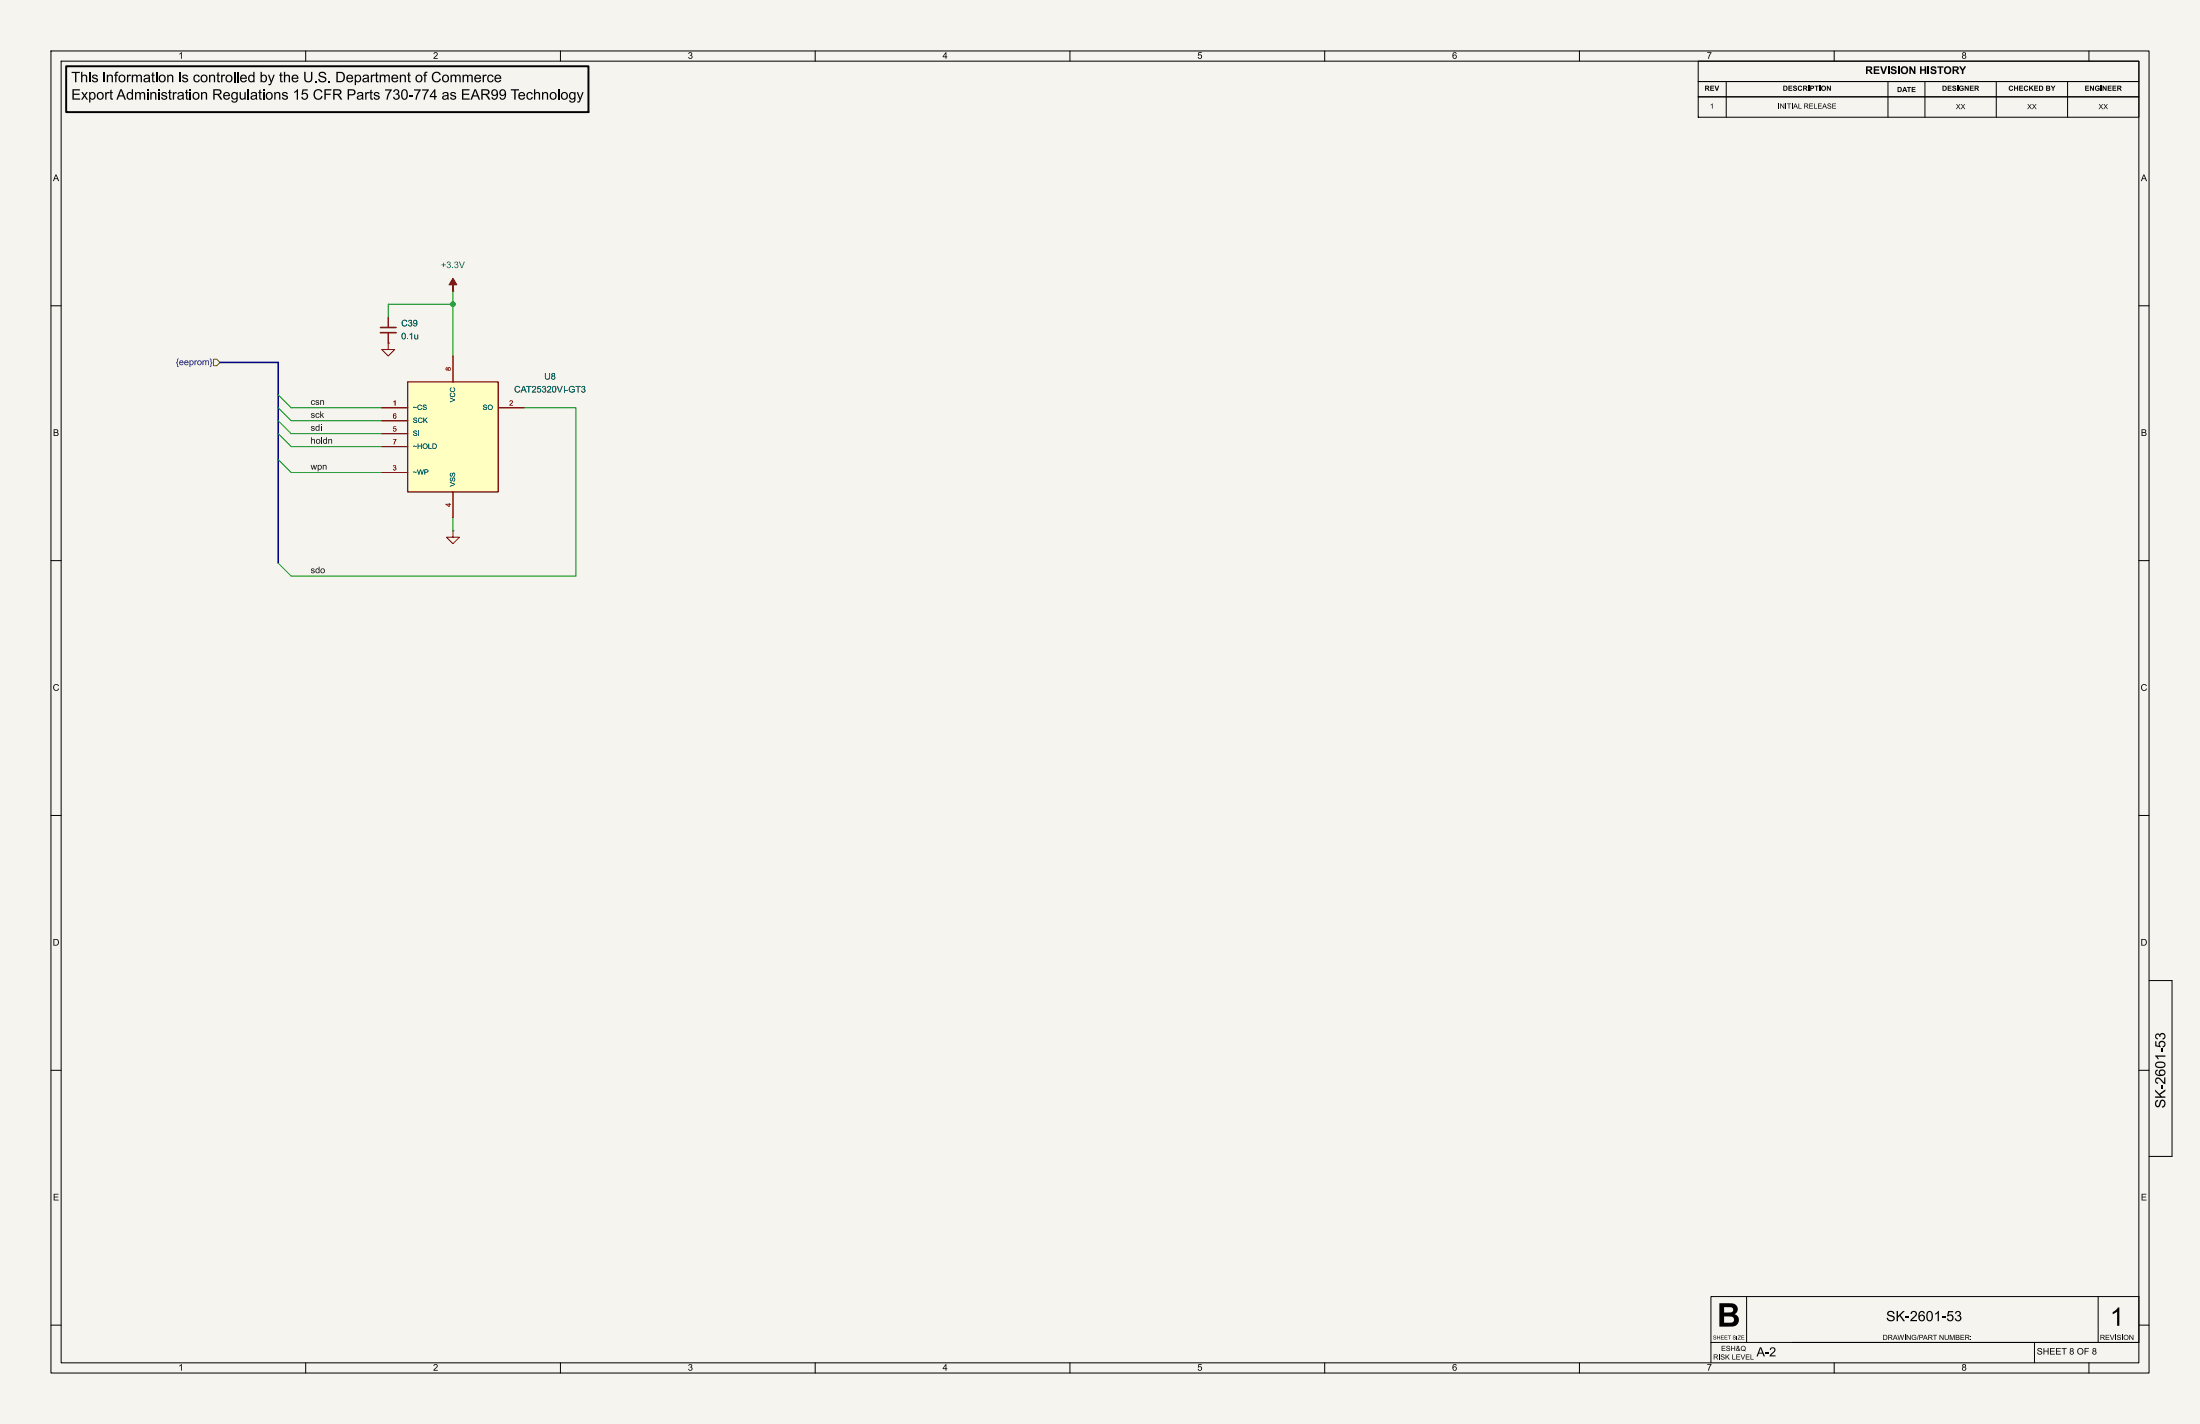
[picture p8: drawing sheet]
<svg xmlns="http://www.w3.org/2000/svg" width="432mm" height="279mm" viewBox="0 0 432 279" stroke-linecap="round" stroke-linejoin="round" font-family="sans-serif">
<path d="M0 0h431.8v279.4h-431.8z" fill="#f5f4ef" stroke="#f5f4ef" stroke-width=".2"/>
<g fill="none" stroke="#000" stroke-width=".2">
<path d="M10 10h411.8v259.4h-411.8zM12 12h407.8v255.4h-407.8zM60 10v2M110 10v2M160 10v2M210 10v2M260 10v2M310 10v2M333.3 12h86.5v4h-86.5zM333.3 16h86.5v3h-86.5zM333.3 19h86.5v4h-86.5zM338.8 16v7"/>
<path d="M360 10v2M370.6 16v7M377.8 16v7M391.8 16v7M405.8 16v7M410 10v2M10 60h2M419.8 60h2M10 110h2M419.8 110h2M10 160h2M419.8 160h2"/>
<path d="M421.8 192.4h4.5v34.5h-4.5M10 210h2M419.8 210h2M10 260h2M335.8 254.4h84v9h-84zM342.8 254.4v9M411.8 254.4v9M419.8 260h2M60 267.4v2M110 267.4v2M160 267.4v2M210 267.4v2"/>
<path d="M260 267.4v2M310 267.4v2M335.8 263.4v4M351.8 263.4h68M360 267.4v2M399.3 263.4v4M410 267.4v2"/>
</g>
<g fill="#000">
<path d="M14.1 14.1h1.6v.2h-.7v1.8h-.3v-1.8h-.6zM15.9 14.1h.3v.7a.53 .53 0 0 1 .6-.2 .53 .53 0 0 1 .3 .6v.9h-.2v-.9a.36 .36 0 0 0-.5-.4 .36 .36 0 0 0-.2 .5v.8h-.3zM17.5 14.1h.2v.3h-.2zM17.5 14.7h.2v1.4h-.2zM18.2 14.8l.2-.1a.58 .58 0 0 1 .8 .3l-.3 .1-.1-.2-.3-.1-.2 .2 .1 .2a.63 .63 0 0 1 .8 .6 .65 .65 0 0 1-.6 .4 .65 .65 0 0 1-.6-.5h.3a.33 .33 0 0 0 .3 .3 .33 .33 0 0 0 .3-.4 .72 .72 0 0 1-.8-.6zM20.3 14.1h.3v.3h-.3zM20.3 14.7h.3v1.4h-.3zM21 14.7h.2v.2a.53 .53 0 0 1 .6-.2 .53 .53 0 0 1 .4 .5v.9h-.3v-.9a.36 .36 0 0 0-.4-.4 .36 .36 0 0 0-.3 .5v.8h-.2zM22.7 14.2l.5-.1v.2a.26 .26 0 0 0-.3 0 .26 .26 0 0 0 0 .4h.2v.2h-.2v1.2h-.3v-1.2h-.2v-.2h.2zM23.5 14.8a.73 .73 0 0 1 1.1 .1 .73 .73 0 0 1-.3 1.1 .73 .73 0 0 1-1-.4l-.1-.2h.3a.47 .47 0 0 0 .5 .6 .47 .47 0 0 0 .4-.7 .44 .44 0 0 0-.6-.5 .44 .44 0 0 0-.3 .6h-.3zM24.9 14.7h.2v.2l.3-.3 .2 .1v.2a.33 .33 0 0 0-.4 .1 .33 .33 0 0 0 0 .4v.7h-.3zM25.9 14.7h.2v.2l.5-.3a.4 .4 0 0 0 .7 0 .44 .44 0 0 1 .6 .5v1h-.3v-.9a.32 .32 0 0 0-.3-.4 .32 .32 0 0 0-.3 .5v.8h-.3v-.9a.34 .34 0 0 0-.4-.4 .34 .34 0 0 0-.2 .6v.7h-.2z"/>
<path d="M28.4 14.8a.66 .66 0 0 1 .8-.1 .66 .66 0 0 1 .2 .8l.1 .6h-.3v-.1a.57 .57 0 0 1-.6 .2 .57 .57 0 0 1-.5-.5h.3l.3 .3a.45 .45 0 0 0 .5-.6l-1.1 .3a.66 .66 0 0 1 .9-.5 .22 .22 0 0 0 .1-.3 .22 .22 0 0 0-.3-.1l-.2 .1-.2 .2h-.2zM29.9 14.3l.2-.2v.6h.3v.2h-.3v.8l.1 .2h.2v.2l-.5-.1v-1.1h-.2v-.2h.2zM30.6 14.1h.3v.3h-.3zM30.6 14.7h.3v1.4h-.3zM31.4 14.8a.73 .73 0 0 1 1.1 .1 .73 .73 0 0 1-.3 1.1 .73 .73 0 0 1-1-.4l-.1-.2h.3a.47 .47 0 0 0 .5 .6 .47 .47 0 0 0 .4-.7 .44 .44 0 0 0-.6-.5 .44 .44 0 0 0-.3 .6h-.3zM32.8 14.7h.2v.2a.53 .53 0 0 1 .7-.2 .53 .53 0 0 1 .3 .5v.9h-.2v-.9a.36 .36 0 0 0-.4-.4 .36 .36 0 0 0-.3 .5v.8h-.3zM35.2 14.1h.2v.3h-.2zM35.2 14.7h.2v1.4h-.2zM35.9 14.8l.2-.1a.58 .58 0 0 1 .8 .3l-.3 .1-.1-.2-.3-.1-.2 .2 .1 .2a.63 .63 0 0 1 .8 .6 .65 .65 0 0 1-.6 .4 .65 .65 0 0 1-.6-.5h.3a.33 .33 0 0 0 .3 .3 .33 .33 0 0 0 .3-.4 .72 .72 0 0 1-.8-.6zM38.2 14.8l.3-.2a.57 .57 0 0 1 .7 .5h-.2a.43 .43 0 0 0-.6-.2 .43 .43 0 0 0-.2 .7 .39 .39 0 0 0 .4 .4 .39 .39 0 0 0 .4-.4h.2a.69 .69 0 0 1-.9 .5 .69 .69 0 0 1-.3-1zM39.6 14.8a.73 .73 0 0 1 1.1 .1 .73 .73 0 0 1-.3 1.1 .73 .73 0 0 1-1-.4v-.2h.2a.47 .47 0 0 0 .5 .6 .47 .47 0 0 0 .4-.7 .44 .44 0 0 0-.5-.5 .44 .44 0 0 0-.4 .6h-.2zM41 14.7h.3v.2a.53 .53 0 0 1 .6-.2 .53 .53 0 0 1 .3 .5v.9h-.2v-.9a.36 .36 0 0 0-.4-.4 .36 .36 0 0 0-.3 .5v.8h-.3z"/>
<path d="M42.7 14.3l.2-.2v.6h.3v.2h-.3v.8l.1 .2h.2v.2l-.5-.1v-1.1h-.2v-.2h.2zM43.4 14.7h.2v.2l.3-.3 .2 .1v.2a.33 .33 0 0 0-.4 .1 .33 .33 0 0 0-.1 .4v.7h-.2zM44.5 14.8a.73 .73 0 0 1 1.1 .1 .73 .73 0 0 1-.3 1.1 .73 .73 0 0 1-1-.4v-.2h.2a.47 .47 0 0 0 .5 .6 .47 .47 0 0 0 .4-.7 .44 .44 0 0 0-.5-.5 .44 .44 0 0 0-.4 .6h-.2zM47.3 14.8a.69 .69 0 0 1 .8-.1 .69 .69 0 0 1 .4 .8h-1.1a.43 .43 0 0 0 .3 .4 .43 .43 0 0 0 .5-.2h.3a.7 .7 0 0 1-.9 .4 .7 .7 0 0 1-.5-.8h1.1a.41 .41 0 0 0-.4-.5 .41 .41 0 0 0-.4 .5h-.3zM48.9 14.8a.55 .55 0 0 1 .8 0v-.7h.3v2h-.3v-.1a.61 .61 0 0 1-.7 .1 .61 .61 0 0 1-.3-.7h.2a.44 .44 0 0 0 .5 .6 .44 .44 0 0 0 .3-.7 .41 .41 0 0 0-.5-.5 .41 .41 0 0 0-.3 .6h-.2zM51.1 14.1h.3v.7a.67 .67 0 0 1 .9 0 .67 .67 0 0 1 .1 .9 .57 .57 0 0 1-.5 .5 .57 .57 0 0 1-.5-.3v.2h-.3v-.7h.3a.44 .44 0 0 0 .5 .5 .44 .44 0 0 0 .3-.6 .41 .41 0 0 0-.5-.5 .41 .41 0 0 0-.3 .6h-.3zM52.6 14.7h.2l.5 1.2 .4-1.2h.2l-.5 1.5a.52 .52 0 0 1-.7 .5v-.2h.3l.1-.4zM55 14.3l.2-.2v.6h.3v.2h-.3v.8l.1 .2h.2v.2l-.5-.1v-1.1h-.2v-.2h.2zM55.7 14.1h.3v.7a.53 .53 0 0 1 .6-.2 .53 .53 0 0 1 .3 .6v.9h-.2v-.9a.36 .36 0 0 0-.5-.4 .36 .36 0 0 0-.2 .5v.8h-.3zM57.4 14.8a.69 .69 0 0 1 .8-.1 .69 .69 0 0 1 .4 .8h-1.1a.43 .43 0 0 0 .3 .4 .43 .43 0 0 0 .5-.2h.3a.7 .7 0 0 1-.9 .4 .7 .7 0 0 1-.5-.8h1.1a.41 .41 0 0 0-.4-.5 .41 .41 0 0 0-.4 .5h-.3zM59.4 17.5h1v.3h-.8l-.1 .5a.67 .67 0 0 1 .9 .3 .67 .67 0 0 1-.4 1 .67 .67 0 0 1-.9-.6h.3a.46 .46 0 0 0 .6 .3 .46 .46 0 0 0 .2-.7 .46 .46 0 0 0-.6-.1l-.4 .1zM59.7 14.1h.3v1.2a.54 .54 0 0 0 .5 .6 .54 .54 0 0 0 .5-.6v-1.2h.3v1.2a.81 .81 0 0 1-.8 .9 .81 .81 0 0 1-.8-.9z"/>
<path d="M61.8 15.9h.3v.2h-.3zM62.7 14.3l.4-.2a.7 .7 0 0 1 .9 .6h-.2a.45 .45 0 0 0-.5-.4 .45 .45 0 0 0-.4 .5 1.2 1.2 0 0 1 1.2 .7 .81 .81 0 0 1-.8 .7 .81 .81 0 0 1-.8-.7h.2a.56 .56 0 0 0 .5 .4 .56 .56 0 0 0 .6-.4l-.2-.2a.89 .89 0 0 1-1.1-.7zM61.8 17.8a.89 .89 0 0 1 1.5 .3h-.3a.67 .67 0 0 0-.9-.3 .67 .67 0 0 0-.3 .9 .63 .63 0 0 0 .6 .7 .63 .63 0 0 0 .7-.6l.2 .1a.96 .96 0 0 1-1.3 .6 .96 .96 0 0 1-.4-1.4zM63.7 17.5h1.3v.2h-1.1v.7h1v.2h-1v1h-.2zM64.5 15.9h.3v.2h-.3zM65.4 17.5h.9a.56 .56 0 0 1 .7 .5 .56 .56 0 0 1-.5 .6l.7 1h-.3l-.6-.8-.3-.2h-.3v1h-.3v-1.2h.8a.35 .35 0 0 0 .5-.3 .35 .35 0 0 0-.4-.4h-.6v.7h-.3zM66 14.1h.7a1.02 1.02 0 0 1 1 1 1.02 1.02 0 0 1-.9 1h-.8v-.2h.7a.79 .79 0 0 0 .7-.8 .79 .79 0 0 0-.7-.8h-.4v1.6h-.3zM68.2 14.8a.69 .69 0 0 1 .8-.1 .69 .69 0 0 1 .3 .8h-1.1a.43 .43 0 0 0 .3 .4 .43 .43 0 0 0 .6-.2h.2a.7 .7 0 0 1-.9 .4 .7 .7 0 0 1-.4-.8h1.1a.41 .41 0 0 0-.5-.5 .41 .41 0 0 0-.4 .5h-.2zM68.2 17.5h.8a.62 .62 0 0 1 .8 .6 .62 .62 0 0 1-.8 .6h-.5v.9h-.3v-1.1h.8a.38 .38 0 0 0 .5-.4 .38 .38 0 0 0-.5-.4h-.5v.8h-.3zM69.6 14.7h.3v.2a.68 .68 0 0 1 .9 0 .68 .68 0 0 1 0 .9 .57 .57 0 0 1-.9 .2v.7h-.3v-1.3h.3a.45 .45 0 0 0 .5 .5 .45 .45 0 0 0 .2-.7 .41 .41 0 0 0-.5-.4 .41 .41 0 0 0-.2 .6h-.3zM70.2 18.2a.66 .66 0 0 1 .9-.1 .66 .66 0 0 1 .2 .8l.1 .7h-.3v-.2a.57 .57 0 0 1-.6 .2 .57 .57 0 0 1-.5-.4h.3l.3 .2a.45 .45 0 0 0 .4-.6l-1 .4a.66 .66 0 0 1 .9-.5 .22 .22 0 0 0 .1-.3 .22 .22 0 0 0-.3-.1h-.3l-.1 .2h-.2zM71.7 18.1h.2v.2l.2-.2h.3v.3a.33 .33 0 0 0-.4 0 .33 .33 0 0 0-.1 .4v.8h-.2z"/>
<path d="M71.3 14.8a.66 .66 0 0 1 .9-.1 .66 .66 0 0 1 .2 .8l.1 .6h-.3v-.1a.57 .57 0 0 1-.6 .2 .57 .57 0 0 1-.5-.5h.3l.3 .3a.45 .45 0 0 0 .4-.6l-1 .3a.66 .66 0 0 1 .9-.5 .22 .22 0 0 0 .1-.3 .22 .22 0 0 0-.3-.1l-.3 .1-.1 .2h-.2zM72.8 14.7h.2v.2l.2-.3 .3 .1v.2a.33 .33 0 0 0-.4 .1 .33 .33 0 0 0-.1 .4v.7h-.2zM72.7 17.7l.2-.1v.5h.3v.2h-.3v.8l.1 .2h.2v.3l-.5-.2v-1.1h-.2v-.2h.2zM73.5 18.2l.2-.1a.58 .58 0 0 1 .8 .4h-.3l-.1-.2h-.3l-.2 .1 .1 .2a.63 .63 0 0 1 .8 .6 .65 .65 0 0 1-.6 .4 .65 .65 0 0 1-.6-.5h.3a.33 .33 0 0 0 .3 .3 .33 .33 0 0 0 .3-.4 .72 .72 0 0 1-.8-.6zM73.8 14.3l.2-.2v.6h.3v.2h-.3v.8l.1 .2h.2v.2l-.5-.1v-1.1h-.2v-.2h.2zM74.5 14.7h.2v.2l.6-.3a.4 .4 0 0 0 .7 0 .44 .44 0 0 1 .5 .5v1h-.2v-.9a.32 .32 0 0 0-.4-.4 .32 .32 0 0 0-.3 .5v.8h-.2v-.9a.34 .34 0 0 0-.4-.4 .34 .34 0 0 0-.2 .6v.7h-.3zM75.6 17.5h1.3l-.6 1.3-.2 .8h-.2l.1-.6 .6-1.2h-1zM77.4 17.6a.54 .54 0 0 1 .8 0 .54 .54 0 0 1-.1 .8 .63 .63 0 0 1 0 1.1 .63 .63 0 0 1-1-.5h.3a.41 .41 0 0 0 .5 .4 .41 .41 0 0 0 .3-.6 .41 .41 0 0 0-.6-.2l.1-.2a.35 .35 0 0 0 .4-.3 .35 .35 0 0 0-.3-.4 .35 .35 0 0 0-.4 .4l-.2-.1zM77 14.8a.69 .69 0 0 1 .8-.1 .69 .69 0 0 1 .4 .8h-1.1a.43 .43 0 0 0 .3 .4 .43 .43 0 0 0 .5-.2h.3a.7 .7 0 0 1-.9 .4 .7 .7 0 0 1-.5-.8h1.1a.41 .41 0 0 0-.4-.5 .41 .41 0 0 0-.4 .5h-.3zM78.5 14.7h.2v.2a.53 .53 0 0 1 .6-.2 .53 .53 0 0 1 .4 .5v.9h-.3v-.9a.36 .36 0 0 0-.4-.4 .36 .36 0 0 0-.3 .5v.8h-.2zM79 17.6a.72 .72 0 0 1 .9 .1 .72 .72 0 0 1 .1 .8 .71 .71 0 0 1-.2 .9 .71 .71 0 0 1-.9 0l-.2-.9h.3a.52 .52 0 0 0 0 .6 .52 .52 0 0 0 .5 .2 1.1 1.1 0 0 0-.1-1.6 .59 .59 0 0 0-.4 .8h-.3v-.2zM80.3 18.7h.7v.2h-.7z"/>
<path d="M80.1 14.3l.2-.2v.6h.3v.2h-.3v.8l.1 .2h.2v.2l-.5-.1v-1.1h-.2v-.2h.2zM81.3 17.5h1.3l-.6 1.3-.2 .8h-.3l.1-.6 .7-1.2h-1zM81.8 14.8a.73 .73 0 0 1 1.1 .1 .73 .73 0 0 1-.3 1.1 .73 .73 0 0 1-1-.4l-.1-.2h.3a.47 .47 0 0 0 .5 .6 .47 .47 0 0 0 .4-.7 .44 .44 0 0 0-.6-.5 .44 .44 0 0 0-.3 .6h-.3zM82.8 17.5h1.4l-.6 1.3-.2 .8h-.3l.1-.6 .6-1.2h-1zM83.4 14.2l.5-.1v.2a.26 .26 0 0 0-.3 0 .26 .26 0 0 0-.1 .4h.3v.2h-.3v1.2h-.2v-1.2h-.2v-.2h.2zM85.3 17.5h.2v1.3h.2v.3h-.2v.5h-.3v-.5h-.9v-.3h.9v-.9l-.6 .9h-.3zM85 14.3a.89 .89 0 0 1 1.5 .4h-.3a.67 .67 0 0 0-.8-.3 .67 .67 0 0 0-.4 .9 .63 .63 0 0 0 .6 .6 .63 .63 0 0 0 .7-.5l.2 .1a.96 .96 0 0 1-1.3 .6 .96 .96 0 0 1-.4-1.4zM87 14.8a.73 .73 0 0 1 1.1 .1 .73 .73 0 0 1-.3 1.1 .73 .73 0 0 1-1-.4v-.2h.2a.47 .47 0 0 0 .5 .6 .47 .47 0 0 0 .4-.7 .44 .44 0 0 0-.5-.5 .44 .44 0 0 0-.4 .6h-.2zM87 18.2a.66 .66 0 0 1 .8-.1 .66 .66 0 0 1 .2 .8l.1 .7h-.2l-.1-.2a.57 .57 0 0 1-.6 .2 .57 .57 0 0 1-.4-.4h.2l.3 .2a.45 .45 0 0 0 .5-.6l-1 .4a.66 .66 0 0 1 .8-.5 .22 .22 0 0 0 .1-.3 .22 .22 0 0 0-.3-.1h-.2l-.2 .2h-.2zM88.5 18.2l.2-.1a.58 .58 0 0 1 .8 .4h-.2l-.2-.2h-.3l-.2 .1 .1 .2a.63 .63 0 0 1 .8 .6 .65 .65 0 0 1-.6 .4 .65 .65 0 0 1-.6-.5h.3a.33 .33 0 0 0 .3 .3 .33 .33 0 0 0 .3-.4 .72 .72 0 0 1-.8-.6zM88.4 14.7h.2v.2l.6-.3a.4 .4 0 0 0 .7 0 .44 .44 0 0 1 .5 .5v1h-.2v-.9a.32 .32 0 0 0-.4-.4 .32 .32 0 0 0-.2 .5v.8h-.3v-.9a.34 .34 0 0 0-.4-.4 .34 .34 0 0 0-.2 .6v.7h-.3zM90.7 17.5h1.4v.2h-1.2v.7h1.2v.2h-1.2v.7h1.3v.3h-1.5z"/>
<path d="M90.8 14.7h.2v.2l.6-.3a.4 .4 0 0 0 .6 0 .44 .44 0 0 1 .6 .5v1h-.3v-.9a.32 .32 0 0 0-.3-.4 .32 .32 0 0 0-.3 .5v.8h-.2v-.9a.34 .34 0 0 0-.5-.4 .34 .34 0 0 0-.2 .6v.7h-.2zM93.3 14.8a.69 .69 0 0 1 .8-.1 .69 .69 0 0 1 .3 .8h-1.1a.43 .43 0 0 0 .4 .4 .43 .43 0 0 0 .5-.2h.2a.7 .7 0 0 1-.9 .4 .7 .7 0 0 1-.4-.8h1.1a.41 .41 0 0 0-.4-.5 .41 .41 0 0 0-.4 .5h-.3zM93.1 17.5h.3l.8 2.1h-.3l-.2-.7h-.8l-.3 .7h-.3l.4-.9h.9l-.3-1-.4 1h-.2zM94.7 14.7h.3v.2l.2-.3 .3 .1v.2a.33 .33 0 0 0-.4 .1 .33 .33 0 0 0-.1 .4v.7h-.3zM94.5 17.5h.9a.56 .56 0 0 1 .7 .5 .56 .56 0 0 1-.6 .6l.8 1h-.4l-.5-.8-.4-.2h-.3v1h-.2v-1.2h.8a.35 .35 0 0 0 .5-.3 .35 .35 0 0 0-.4-.4h-.7v.7h-.2zM95.8 14.8l.4-.2a.57 .57 0 0 1 .7 .5h-.3a.43 .43 0 0 0-.6-.2 .43 .43 0 0 0-.1 .7 .39 .39 0 0 0 .3 .4 .39 .39 0 0 0 .5-.4h.2a.69 .69 0 0 1-.9 .5 .69 .69 0 0 1-.4-1zM96.6 17.7a.72 .72 0 0 1 .9-.1 .72 .72 0 0 1 .3 .9 .76 .76 0 0 1-.3 .9 .76 .76 0 0 1-.9 0l-.1-.3h.2a.42 .42 0 0 0 .5 .3 .42 .42 0 0 0 .3-.6v-.2l-.1 .1a.6 .6 0 0 1-.7 .1 .6 .6 0 0 1-.3-.6h.3a.41 .41 0 0 0 .6 .3 .41 .41 0 0 0 0-.6 .41 .41 0 0 0-.6 .2v.1h-.3zM97.2 14.8a.69 .69 0 0 1 .8-.1 .69 .69 0 0 1 .4 .8h-1.1a.43 .43 0 0 0 .3 .4 .43 .43 0 0 0 .5-.2h.3a.7 .7 0 0 1-.9 .4 .7 .7 0 0 1-.5-.8h1.1a.41 .41 0 0 0-.4-.5 .41 .41 0 0 0-.4 .5h-.3zM98.2 17.7a.72 .72 0 0 1 .9-.1 .72 .72 0 0 1 .2 .9 .76 .76 0 0 1-.2 .9 .76 .76 0 0 1-1 0l-.1-.3h.3a.42 .42 0 0 0 .5 .3 .42 .42 0 0 0 .3-.6v-.2l-.1 .1a.6 .6 0 0 1-.7 .1 .6 .6 0 0 1-.3-.6h.3a.41 .41 0 0 0 .5 .3 .41 .41 0 0 0 .1-.6 .41 .41 0 0 0-.6 .2v.1h-.3zM100.3 17.5h1.6v.2h-.7v1.9h-.3v-1.9h-.6zM101.9 18.2a.69 .69 0 0 1 .8-.1 .69 .69 0 0 1 .4 .8h-1.1a.43 .43 0 0 0 .3 .5 .43 .43 0 0 0 .5-.3h.3a.7 .7 0 0 1-.9 .4 .7 .7 0 0 1-.5-.8h1.1a.41 .41 0 0 0-.4-.5 .41 .41 0 0 0-.4 .5h-.3zM103.5 18.2l.4-.1a.57 .57 0 0 1 .7 .4l-.3 .1a.43 .43 0 0 0-.6-.3 .43 .43 0 0 0-.1 .7 .39 .39 0 0 0 .3 .4 .39 .39 0 0 0 .4-.4h.3a.69 .69 0 0 1-.9 .5 .69 .69 0 0 1-.4-1z"/>
<path d="M104.8 17.5h.3v.7a.53 .53 0 0 1 .6-.1 .53 .53 0 0 1 .3 .5v1h-.2v-1a.36 .36 0 0 0-.5-.3 .36 .36 0 0 0-.2 .4v.9h-.3zM106.4 18.1h.2v.2a.53 .53 0 0 1 .6-.2 .53 .53 0 0 1 .4 .5v1h-.3v-.9a.36 .36 0 0 0-.4-.4 .36 .36 0 0 0-.3 .4v.9h-.2zM108.1 18.2a.73 .73 0 0 1 1.1 .2 .73 .73 0 0 1-.3 1 .73 .73 0 0 1-1-.4v-.2h.2a.47 .47 0 0 0 .6 .6 .47 .47 0 0 0 .3-.7 .44 .44 0 0 0-.5-.4 .44 .44 0 0 0-.4 .5h-.2zM110.3 18.2a.73 .73 0 0 1 1.1 .2 .73 .73 0 0 1-.3 1 .73 .73 0 0 1-1-.4v-.2h.2a.47 .47 0 0 0 .6 .6 .47 .47 0 0 0 .3-.7 .44 .44 0 0 0-.5-.4 .44 .44 0 0 0-.4 .5h-.2zM111.9 18.2a.58 .58 0 0 1 .8 .1v-.2h.3v1.2a.65 .65 0 0 1-.5 .8 .65 .65 0 0 1-.8-.4l.5 .2a.43 .43 0 0 0 .4-.1 .43 .43 0 0 0 .1-.4 .62 .62 0 0 1-.7 .1 .62 .62 0 0 1-.3-.7h.2a.44 .44 0 0 0 .5 .5 .44 .44 0 0 0 .3-.6 .41 .41 0 0 0-.5-.4 .41 .41 0 0 0-.3 .5h-.2zM113.2 18.1h.3l.4 1.2 .4-1.2h.2l-.5 1.5a.52 .52 0 0 1-.7 .5v-.2h.3l.2-.3zM423.2 208.5a1.18 1.18 0 0 1 1.8 .4 1.17 1.17 0 0 1-1.9 .4l-.1-.4h.2a.58 .58 0 0 0 .8 .4 .51 .51 0 0 0 .6 0 .51 .51 0 0 0 .2-.5 1.08 1.08 0 0 0-1.6 .1h-.2zM423.2 216l.4-.2v.3a.44 .44 0 0 0-.4 .4 .44 .44 0 0 0 .5 .4l.1-.2a.76 .76 0 0 1 .8-.9 .85 .85 0 0 1 .4 .9 .85 .85 0 0 1-.7 .6v-.2a.55 .55 0 0 0 .5-.5 .55 .55 0 0 0-.4-.6l-.3 .3a.7 .7 0 0 1-.8 .9 .85 .85 0 0 1-.1-1.2zM424.1 212.9h.3v.7h-.3zM424.1 205.7h.3v.8h-.3zM423 204.3h.2v.8l.6 .1a.66 .66 0 0 1 .3-.9 .66 .66 0 0 1 .9 .4 .66 .66 0 0 1-.5 .8l-.1-.2a.44 .44 0 0 0 .3-.7 .44 .44 0 0 0-.7-.1 .44 .44 0 0 0 0 .7v.3l-1-.2zM423.1 210l.4-.1v.2a.42 .42 0 0 0-.3 .5 .42 .42 0 0 0 .6 .3h.2l-.3-.4h.2a.45 .45 0 0 0 .7 .4 .45 .45 0 0 0 .1-.8 .45 .45 0 0 0-.8 .3l-.2 .1a.67 .67 0 0 1 .7-.7 .67 .67 0 0 1 .6 .7 .67 .67 0 0 1-.7 .6 .87 .87 0 0 1-.9 0 .87 .87 0 0 1-.4-.9z"/>
<path d="M423.2 202.9l.4-.1a.31 .31 0 0 0 .3 .1 .31 .31 0 0 0 .3-.2 .65 .65 0 0 1 .8 .5 .65 .65 0 0 1-.5 .8l-.1-.3a.4 .4 0 0 0 .4-.4 .4 .4 0 0 0-.5-.4 .4 .4 0 0 0-.3 .6h-.2a.35 .35 0 0 0-.2-.5 .35 .35 0 0 0-.4 .4 .35 .35 0 0 0 .3 .3v.2a.62 .62 0 0 1-.5-.4 .62 .62 0 0 1 .2-.6zM423.1 211.6a.79 .79 0 0 1 1.3 .4l.4 .4v-1h.2v1.3l-.6-.3a1.03 1.03 0 0 0-1-.7 .39 .39 0 0 0-.2 .4 .39 .39 0 0 0 .4 .3v.3a.66 .66 0 0 1-.6-.5 .66 .66 0 0 1 .1-.6zM423 213.8l.8 .8 1.2-.9v.4l-1 .7 .3 .3h.7v.3h-2v-.3h1l-1-1zM423 207.1h2v.2h-1.6l.3 .5h-.2zM336.4 265.8h.4a.28 .28 0 0 1 .4 .2 .28 .28 0 0 1-.3 .3l.3 .5h-.1l-.5-.5h-.1v.5h-.1v-.6h.5l.1-.2-.1-.1h-.4v.3h-.1zM337.4 265.8h.1v1h-.1zM337.8 265.8h.5l.2 .2h-.2a.21 .21 0 0 0-.2-.2 .21 .21 0 0 0-.1 .3l.1 .1a.35 .35 0 0 1 .3 .5 .35 .35 0 0 1-.6 0l-.1-.3h.1a.23 .23 0 0 0 .3 .3 .23 .23 0 0 0 .2-.4l-.5-.1zM337.9 264.1h.7v.1h-.6v.3h.6v.1h-.6v.4h.7v.1h-.8zM338.7 265.8h.1v.4l.5-.4h.2l-.4 .4 .4 .6h-.2l-.3-.6-.2 .2v.4h-.1zM338.9 264.1h.5l.2 .2-.2 .1a.21 .21 0 0 0-.2-.3 .21 .21 0 0 0-.1 .4h.1a.35 .35 0 0 1 .3 .5 .35 .35 0 0 1-.6 0l-.1-.3h.1a.23 .23 0 0 0 .3 .3 .23 .23 0 0 0 .1-.3l-.4-.2zM339.8 264.1h.1v.4h.5v-.4h.2v1h-.2v-.5h-.5v.5h-.1zM340 265.8h.1v.8h.5v.2h-.6z"/>
<path d="M340.8 265.8h.7v.1h-.6v.3h.6v.1h-.6v.3h.6v.2h-.7zM340.9 264.1a.24 .24 0 0 1 .4 .1 .24 .24 0 0 1-.1 .3l.1 .2 .2-.1-.1 .2 .2 .2h-.2a.4 .4 0 0 1-.7-.2l.3 .2 .3-.1-.3-.3-.1 .2-.1-.1a.22 .22 0 0 0 .2-.2 .22 .22 0 0 0-.1-.2l.2 .1h.1l-.1-.2-.2 .1zM341.6 265.8h.2l.3 .8 .3-.8h.1l-.4 1h-.1zM341.8 264.2a.51 .51 0 0 1 .7 0 .51 .51 0 0 1 0 .8l.1 .2-.7-.2-.2-.4h.1l.2 .3 .3 .1-.1-.1a.35 .35 0 0 0 .3-.4 .35 .35 0 0 0-.4-.3 .35 .35 0 0 0-.3 .4h-.1zM412.3 261.9h.4a.28 .28 0 0 1 .4 .2 .28 .28 0 0 1-.3 .4l.3 .4h-.1l-.4-.4h-.2v.4h-.1v-.5l.5-.1 .1-.1-.1-.2h-.4v.4h-.1zM416.9 262a.49 .49 0 0 1 .8 .1 .49 .49 0 0 1-.2 .7 .49 .49 0 0 1-.7-.4h.1a.34 .34 0 0 0 .6 .3 .34 .34 0 0 0 0-.6 .34 .34 0 0 0-.5 .2l-.2 .1zM417.9 261.9h.2l.5 .8v-.8h.1v1h-.1l-.5-.8v.8h-.2z"/>
</g>
<path d="M46 14.1v2M46.7 14.1v2M109.7 17.5v2.1" fill="none" stroke="#000" stroke-width=".25"/>
<path d="M13 13h102.5v9h-102.5z" fill="none" stroke="#000" stroke-width=".38"/>
<path d="M76.2 67.3v1.3h1.3l-1.3 1.3-1.3-1.3h1.3M76.2 67.3h.1" fill="none" stroke="#840000" stroke-width=".2"/>
<path d="M80 74.9h17.8v21.6h-17.8z" fill="#ffffc2"/>
<path d="M80 74.9h17.8v21.6h-17.8z" fill="none" stroke="#840000" stroke-width=".25"/>
<g fill="none" stroke="#840000" stroke-width=".2">
<path d="M88.9 57.2h.1M76.2 67.3h.1M76.2 62.2v2.1M76.2 65.3v2M88.9 69.9v5M74.9 80h5.1M74.9 82.6h5.1M74.9 85.1h5.1M74.9 87.6h5.1M74.9 92.7h5.1M88.9 96.5v5.1M97.8 80h5.1"/>
<path d="M88.9 104.1v1.3h1.3l-1.3 1.3-1.3-1.3h1.3M88.9 104.1h.1"/>
</g>
<path d="M74.7 64.3h3" fill="none" stroke="#840000" stroke-width=".3"/>
<path d="M74.7 65.3h3" fill="none" stroke="#840000" stroke-width=".33"/>
<path d="M88.9 54.6l.8 1.3h-.8v1.3v-1.3h-.8z" fill="#840000" stroke="#840000" stroke-width=".2"/>
<path d="M41.9 70.5h.6l.7 .6-.7 .7h-.6z" fill="none" stroke="#725600" stroke-width=".2"/>
<path d="M43.2 71.1h11.4v39.4" fill="none" stroke="#000084" stroke-width=".3"/>
<path d="M88.9 57.2v12.7M88.9 59.7h-12.7v2.5M54.6 77.5l2.5 2.5h17.8M54.6 82.6l2.5 2.5h17.8M54.6 85.1l2.5 2.5h17.8M54.6 90.2l2.5 2.5h17.8M54.6 80l2.5 2.6h17.8M102.9 80h10.1v33h-55.9l-2.5-2.5M88.9 101.6v2.5" fill="none" stroke="#009600" stroke-width=".2"/>
<circle cx="88.9" cy="59.7" r=".46" fill="#009600" stroke="#009600" stroke-width=".2"/>
<text font-size="6.4" x="337" y="262">B</text>
<text font-size="5" x="414.1" y="261.4">1</text>
<g font-size="2.8">
<text x="14" y="18.6">This information is controlled by the</text>
<text x="370.2" y="260">SK-2601-53</text>
</g>
<text font-size="2.5" x="344.7" y="266.8">A-2</text>
<text font-size="2.1" x="366.1" y="15.1">REVISION HISTORY</text>
<g font-size="1.8">
<text x="35" y="12">1</text>
<text x="85" y="12">2</text>
<text x="135" y="12">3</text>
<text x="185" y="12">4</text>
<text x="235" y="12">5</text>
<text x="285" y="12">6</text>
<text x="335" y="12">7</text>
<text x="385" y="12">8</text>
<text x="10.4" y="36">A</text>
<text x="420.2" y="36">A</text>
<text x="10.4" y="86">B</text>
<text x="420.2" y="86">B</text>
<text x="10.3" y="136">C</text>
<text x="420.1" y="136">C</text>
<text x="10.3" y="186">D</text>
<text x="420.1" y="186">D</text>
<text x="10.4" y="236">E</text>
<text x="420.2" y="236">E</text>
<text x="35" y="269.4">1</text>
<text x="85" y="269.4">2</text>
<text x="135" y="269.4">3</text>
<text x="185" y="269.4">4</text>
<text x="235" y="269.4">5</text>
<text x="285" y="269.4">6</text>
<text x="335" y="269.4">7</text>
<text x="385" y="269.4">8</text>
<text x="399.7" y="266.2">SHEET 8 OF 8</text>
</g>
<g font-size="1.8" fill="#006464">
<text x="86.6" y="53.1">+3.3V</text>
<text x="78.7" y="64.5">C39</text>
<text x="78.7" y="67">0.1u</text>
<text x="100.9" y="77.5">CAT25320VI-GT3</text>
<text x="106.8" y="74.9">U8</text>
</g>
<text font-size="1.8" fill="#000084" x="34.5" y="72.1">{eeprom}</text>
<g font-size="1.8" fill="#0f0f0f">
<text x="61" y="82.2">sck</text>
<text x="61" y="79.7">csn</text>
<text x="61" y="87.3">holdn</text>
<text x="61" y="84.7">sdi</text>
<text x="61" y="92.4">wpn</text>
<text x="61" y="112.7">sdo</text>
</g>
<g font-size="1.4">
<text x="334.6" y="18.2">REV</text>
<text x="335.6" y="21.7">1</text>
<text x="348.9" y="21.7">INITIAL RELEASE</text>
<text x="349.9" y="18.2">DESCRIPTION</text>
<text x="372.3" y="18.4">DATE</text>
<text x="381.2" y="18.2">DESIGNER</text>
<text x="383.9" y="21.8">XX</text>
<text x="394.2" y="18.2">CHECKED BY</text>
<text x="397.9" y="21.8">XX</text>
<text x="409.2" y="18.2">ENGINEER</text>
<text x="411.9" y="21.8">XX</text>
<text x="369.5" y="263.3">DRAWING/PARTNUMBER:</text>
<text x="342.9" y="266.3">LEVEL</text>
</g>
<g font-size="1.4" fill="#a90000">
<text x="88.6" y="72.8" transform="rotate(-90 88.6 72.8)">8</text>
<text x="77.1" y="79.8">1</text>
<text x="77.1" y="82.3">6</text>
<text x="99.9" y="79.8">2</text>
<text x="77.1" y="84.8">5</text>
<text x="77.1" y="87.4">7</text>
<text x="77.1" y="92.5">3</text>
<text x="88.6" y="99.5" transform="rotate(-90 88.6 99.5)">4</text>
</g>
<g font-size="1.4" fill="#006464">
<text x="81" y="80.8">~CS</text>
<text x="81" y="83.3">SCK</text>
<text x="89.7" y="78.9" transform="rotate(-90 89.7 78.9)">VCC</text>
<text x="94.7" y="80.8">SO</text>
<text x="81" y="85.9">SI</text>
<text x="81" y="88.4">~HOLD</text>
<text x="81" y="93.5">~WP</text>
<text x="89.7" y="95.5" transform="rotate(-90 89.7 95.5)">VSS</text>
</g>
<text font-size="1.1" x="336.2" y="263.1">SHEET SIZE</text>
</svg>
